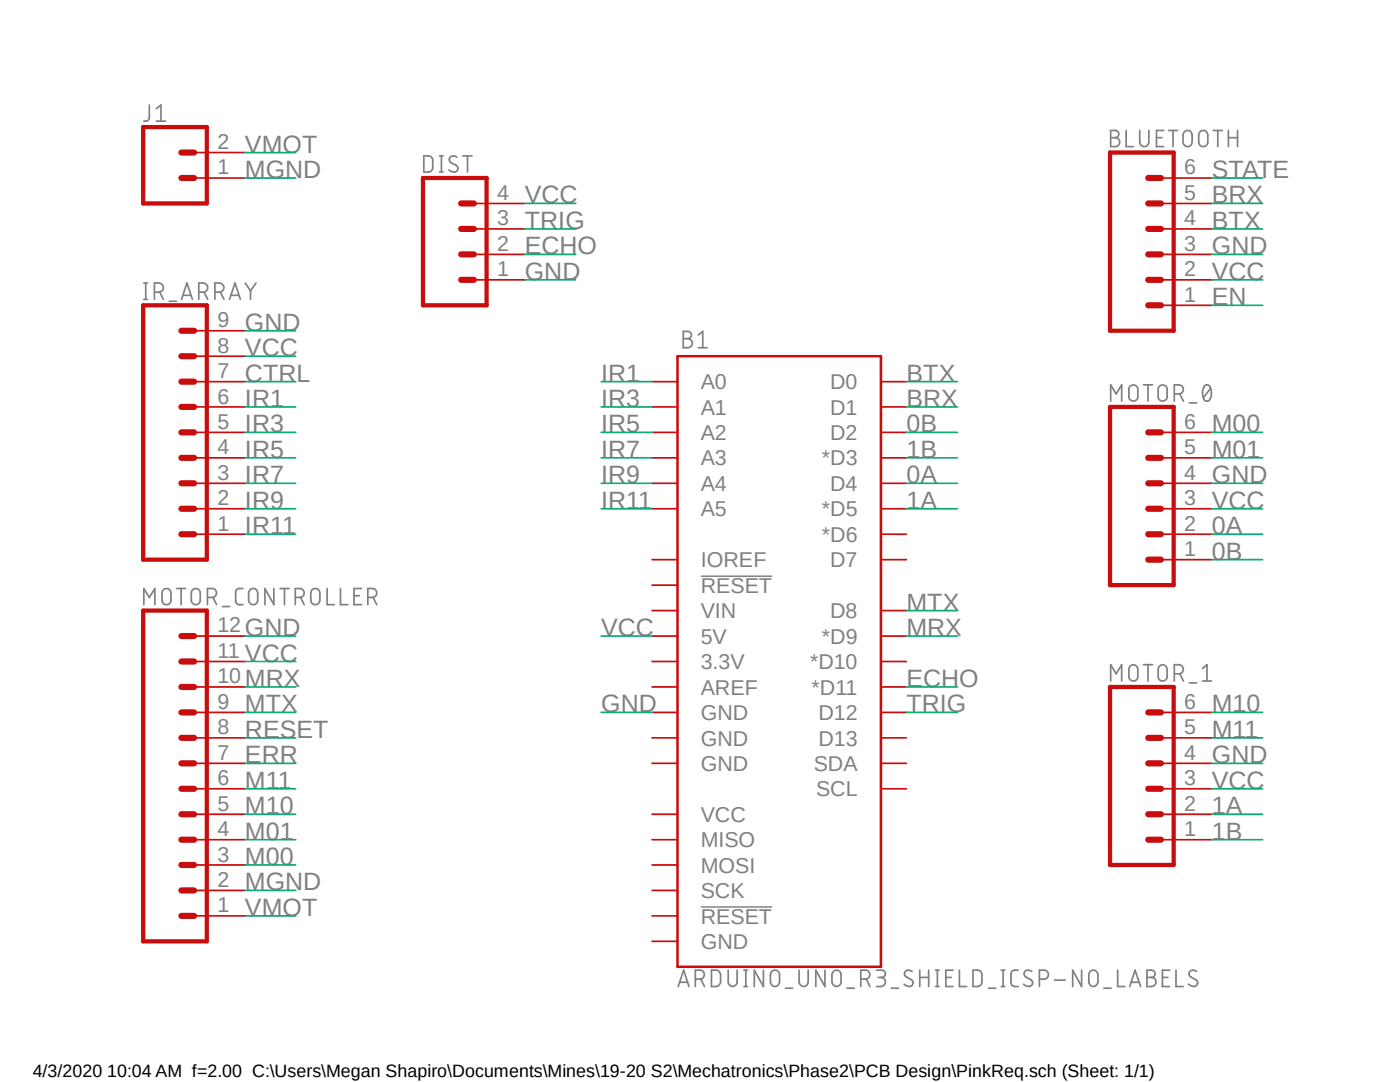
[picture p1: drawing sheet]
<svg xmlns="http://www.w3.org/2000/svg" width="279mm" height="216mm" viewBox="0 0 279 216" stroke-linecap="round" stroke-linejoin="round" font-family="sans-serif">
<path d="M27.3 19.2l231.4 179M258.7 19.2l-231.4 179" fill="none" stroke="#fff" stroke-width=".2"/>
<g fill="none" stroke="#808080" stroke-width=".34">
<path d="M29.8 21v2.5a.81 .81 0 0 1-1.1 .7M31.2 24.2h1.8M31.2 21.7l.9-.7v3.2M84.6 31.1h.9a.87 .87 0 0 1 .9 .9v1.4a.87 .87 0 0 1-.9 .9h-.9zM87.7 31.1h.7M87.7 34.3h.7M88.1 31.1v3.2M91.2 31.4a.82 .82 0 0 0-1.2-.2 .82 .82 0 0 0-.2 1.1 2.91 2.91 0 0 1 1.6 1.1 .85 .85 0 0 1-.5 .9 .85 .85 0 0 1-1-.2l-.3-.2M92.4 31.1h1.8M93.3 31.1v3.2M221.7 26h.9a.72 .72 0 0 1 .7 .8 .72 .72 0 0 1-.7 .7 .89 .89 0 0 1 .9 .9 .89 .89 0 0 1-.9 .9h-.9zM221.7 27.5h.9"/>
<path d="M224.7 26v3.3h1.5M227.5 26v2.4a.91 .91 0 0 0 .9 .9 .91 .91 0 0 0 .9-.9v-2.4M230.8 27.5h1.1M232.2 26h-1.4v3.3h1.4M233.2 26h1.8M234.1 26v3.3M236.4 26.3a.88 .88 0 0 1 1-.2 .88 .88 0 0 1 .5 .8v1.5a.91 .91 0 0 1-.9 .9 .91 .91 0 0 1-.9-.9v-1.5zM239.5 26.3a.91 .91 0 0 1 1-.2 .91 .91 0 0 1 .5 .8v1.5a.91 .91 0 0 1-.9 .9 .91 .91 0 0 1-.9-.9v-1.5zM242.1 26h1.9M243 26v3.3M245.2 27.5h1.8M245.2 26v3.3"/>
<path d="M247 26v3.3M28.7 59.7h.7M28.7 56.5h.7M29.1 56.5v3.2M30.8 58.3h.9a.91 .91 0 0 0 .9-.9 .91 .91 0 0 0-.9-.9h-.9v3.2M31.9 58.3l.7 1.4M36.2 59.7l1.1-3.2 1.1 3.2M36.5 58.9h1.6M39.7 58.3h.9a.91 .91 0 0 0 .8-.9 .91 .91 0 0 0-.8-.9h-.9v3.2M40.7 58.3l.7 1.4M42.9 58.3h.9a.91 .91 0 0 0 .9-.9 .91 .91 0 0 0-.9-.9h-.9v3.2M44 58.3l.7 1.4"/>
<path d="M45.8 59.7l1.1-3.2 1.1 3.2M46.1 58.9h1.6M48.9 56.5l1.1 1.5M50 58v1.7M51.1 56.5l-1.1 1.5M33.8 60.1h1.4M136.4 66.1h.9a.72 .72 0 0 1 .7 .7 .72 .72 0 0 1-.7 .8 .91 .91 0 0 1 .9 .9 .91 .91 0 0 1-.9 .9h-.9zM136.4 67.6h.9M139.4 69.4h1.7M139.4 66.8l.9-.7v3.3M225.6 77a.91 .91 0 0 1 .9-.1 .91 .91 0 0 1 .6 .8v1.5a.89 .89 0 0 1-.9 .9 .89 .89 0 0 1-.9-.9v-1.5zM228.2 76.8h1.8"/>
<path d="M229.1 76.8v3.3M231.4 77a.91 .91 0 0 1 1-.1 .91 .91 0 0 1 .5 .8v1.5a.89 .89 0 0 1-.9 .9 .89 .89 0 0 1-.9-.9v-1.5zM234.4 78.6h.9a.91 .91 0 0 0 .9-.9 .91 .91 0 0 0-.9-.9h-.9v3.3M235.5 78.6l.7 1.5M240.4 77a.68 .68 0 0 1 1.1 .3 2.25 2.25 0 0 1-.4 2.7 .66 .66 0 0 1-.9-.4 2.81 2.81 0 0 1 .2-2.6zM241.6 77.5l-1.4 1.8M221.7 80.1v-3.3l1.1 1.8 1.1-1.8v3.3M237.4 80.4h1.4M32.6 117.7a.88 .88 0 0 1 1-.2 .88 .88 0 0 1 .5 .8v1.5a.89 .89 0 0 1-.9 .9 .89 .89 0 0 1-.9-.9v-1.5zM35.3 117.4h1.7M36.2 117.4v3.2M38.4 117.7a.88 .88 0 0 1 1-.2 .88 .88 0 0 1 .6 .8v1.5a.89 .89 0 0 1-.9 .9 .89 .89 0 0 1-.9-.9v-1.5z"/>
<path d="M41.4 119.2h.9a.89 .89 0 0 0 .9-.9 .89 .89 0 0 0-.9-.9h-.9v3.2M42.5 119.2l.7 1.4M48.5 117.4h-.7a.72 .72 0 0 0-.8 .8v1.7a.72 .72 0 0 0 .8 .7h.7M49.9 117.7a.88 .88 0 0 1 1-.2 .88 .88 0 0 1 .5 .8v1.5a.91 .91 0 0 1-.9 .9 .91 .91 0 0 1-.9-.9v-1.5zM54.7 117.4v3.2l-1.8-3.2v3.2M55.9 117.4h1.8M56.8 117.4v3.2M58.9 119.2h.9a.89 .89 0 0 0 .9-.9 .89 .89 0 0 0-.9-.9h-.9v3.2M60 119.2l.7 1.4M62.3 117.7a.91 .91 0 0 1 1-.2 .91 .91 0 0 1 .5 .8v1.5a.91 .91 0 0 1-.9 .9 .91 .91 0 0 1-.9-.9v-1.5zM65.3 117.4v3.2h1.4M67.9 117.4v3.2h1.5"/>
<path d="M70.7 118.9h1.1M72.1 117.4h-1.4v3.2h1.4M73.4 119.2h.9a.89 .89 0 0 0 .9-.9 .89 .89 0 0 0-.9-.9h-.9v3.2M74.5 119.2l.7 1.4M28.7 120.6v-3.2l1.1 1.8 1.1-1.8v3.2M44.4 121h1.4M221.7 135.9v-3.3l1.1 1.9 1.1-1.9v3.3M225.6 132.9a.88 .88 0 0 1 .9-.2 .88 .88 0 0 1 .6 .9v1.4a.89 .89 0 0 1-.9 .9 .89 .89 0 0 1-.9-.9v-1.4zM228.2 132.6h1.8M229.1 132.6v3.3M231.4 132.9a.88 .88 0 0 1 1-.2 .88 .88 0 0 1 .5 .9v1.4a.89 .89 0 0 1-.9 .9 .89 .89 0 0 1-.9-.9v-1.4zM234.4 134.5h.9a.91 .91 0 0 0 .9-1 .91 .91 0 0 0-.9-.9h-.9v3.3"/>
<path d="M235.5 134.5l.7 1.4M237.4 136.3h1.4M240 133.4l.9-.8v3.3M240 135.9h1.8M135.3 196.8l1.1-3.2 1.1 3.2M135.6 196h1.6M138.8 195.4h.9a.89 .89 0 0 0 .9-.9 .89 .89 0 0 0-.9-.9h-.9v3.2M139.9 195.4l.7 1.4M142 193.6h.9a.94 .94 0 0 1 .9 .9v1.4a1.03 1.03 0 0 1-.9 .9h-.9zM145.3 193.6v2.3a.89 .89 0 0 0 .9 .9 .89 .89 0 0 0 .9-.9v-2.3M148.5 193.6h.7M148.5 196.8h.7"/>
<path d="M148.8 193.6v3.2M152.4 193.6v3.2l-1.9-3.2v3.2M154 193.8a.91 .91 0 0 1 1-.2 .91 .91 0 0 1 .6 .9v1.4a.91 .91 0 0 1-.9 1 .91 .91 0 0 1-.9-1v-1.4zM156.8 197.2h1.4M159.5 193.6v2.3a.91 .91 0 0 0 .9 1 .91 .91 0 0 0 .9-1v-2.3M164.6 193.6v3.2l-1.8-3.2v3.2M166.3 193.8a.88 .88 0 0 1 1-.2 .88 .88 0 0 1 .6 .9v1.4a.91 .91 0 0 1-1 1 .91 .91 0 0 1-.9-1v-1.4zM169 197.2h1.5M171.8 195.4h.9a.89 .89 0 0 0 .9-.9 .89 .89 0 0 0-.9-.9h-.9v3.2M172.9 195.4l.7 1.4M174.9 193.6h1.1a.72 .72 0 0 1 .7 .7 .72 .72 0 0 1-.7 .7h-.7M175.8 195a.91 .91 0 0 1 .9 .9 .91 .91 0 0 1-.9 .9h-.9"/>
<path d="M177.9 197.2h1.4M182 193.8a.82 .82 0 0 0-1.1-.2 .82 .82 0 0 0-.2 1.2l1.2 .7a.74 .74 0 0 1 .2 1 .74 .74 0 0 1-1 .3l-.7-.4M183.6 195h1.7M183.6 193.6v3.2M185.3 193.6v3.2M186.7 193.6h.7M186.7 196.8h.7M187.1 193.6v3.2M188.8 195h1.1M190.2 193.6h-1.4v3.2h1.4M191.5 193.6v3.2h1.4M194.2 193.6h.9a.87 .87 0 0 1 .9 .9v1.4a.94 .94 0 0 1-.9 .9h-.9z"/>
<path d="M197.3 197.2h1.4M199.8 193.6h.7M199.8 196.8h.7M200.2 193.6v3.2M203.2 193.6h-.7a.72 .72 0 0 0-.7 .7v1.8a.72 .72 0 0 0 .7 .7h.7M205.9 193.8a.82 .82 0 0 0-1.2-.1 .82 .82 0 0 0 0 1.2l1 .6a.74 .74 0 0 1 .3 1 .74 .74 0 0 1-1 .3l-.7-.4M207.4 195.4h1a.89 .89 0 0 0 .9-.9 .89 .89 0 0 0-.9-.9h-1v3.2M210.4 195.6h2.2M215.9 193.6v3.2l-1.8-3.2v3.2M217.6 193.8a.91 .91 0 0 1 1-.2 .91 .91 0 0 1 .5 .9v1.4a.91 .91 0 0 1-.9 1 .91 .91 0 0 1-.9-1v-1.4zM220.3 197.2h1.4M223.1 193.6v3.2h1.4"/>
<path d="M225.5 196.8l1-3.2 1.1 3.2M225.7 196h1.6M228.9 193.6h.9a.72 .72 0 0 1 .7 .7 .72 .72 0 0 1-.7 .7 .91 .91 0 0 1 .9 .9 .91 .91 0 0 1-.9 .9h-.9zM228.9 195h.9M232 195h1.1M233.4 193.6h-1.4v3.2h1.4M234.7 193.6v3.2h1.4M238.8 193.8a.82 .82 0 0 0-1.1-.2 .82 .82 0 0 0-.3 1.2l1.2 .7a.74 .74 0 0 1 .3 1 .74 .74 0 0 1-1 .3l-.7-.4"/>
</g>
<path d="M139.9 115h14.2M139.9 181h14.2" fill="none" stroke="#808080" stroke-width=".3"/>
<path d="M135.2 71.1h40.6v121.8h-40.6z" fill="none" stroke="#c90d0c" stroke-width=".51"/>
<g fill="none" stroke="#c90d0c" stroke-width=".34">
<path d="M38.7 35.5h10.2M38.7 30.4h10.2M231.7 35.5h10.2M94.6 55.8h10.1M94.6 50.8h10.1M94.6 45.7h10.1M94.6 40.6h10.1M231.7 55.8h10.2M231.7 50.8h10.2M231.7 45.7h10.2M231.7 40.6h10.2M38.7 76.2h10.2"/>
<path d="M38.7 71.1h10.2M38.7 66h10.2M130.1 76.2h5.1M175.8 76.2h5.1M231.7 60.9h10.2M38.7 81.2h10.2M38.7 86.3h10.2M38.7 91.4h10.2M38.7 96.4h10.2M130.1 81.2h5.1M130.1 86.3h5.1M130.1 91.4h5.1"/>
<path d="M130.1 96.4h5.1M175.8 81.2h5.1M175.8 86.3h5.1M175.8 91.4h5.1M175.8 96.4h5.1M231.7 86.3h10.2M231.7 91.4h10.2M231.7 96.4h10.2M38.7 101.5h10.2M38.7 106.6h10.2M130.1 101.5h5.1M130.1 111.7h5.1"/>
<path d="M130.1 116.8h5.1M175.8 101.5h5.1M175.8 106.6h5.1M175.8 111.7h5.1M231.7 101.5h10.2M231.7 106.6h10.2M231.7 111.7h10.2M38.7 126.9h10.2M38.7 132h10.2M38.7 137.1h10.2M130.1 121.8h5.1M130.1 126.9h5.1"/>
<path d="M130.1 132h5.1M130.1 137.1h5.1M175.8 121.8h5.1M175.8 126.9h5.1M175.8 132h5.1M175.8 137.1h5.1M38.7 142.2h10.2M38.7 147.2h10.2M38.7 152.3h10.2M38.7 157.4h10.2M130.1 142.2h5.1M130.1 147.2h5.1"/>
<path d="M130.1 152.3h5.1M175.8 142.2h5.1M175.8 147.2h5.1M175.8 152.3h5.1M175.8 157.4h5.1M231.7 142.2h10.2M231.7 147.2h10.2M231.7 152.3h10.2M231.7 157.4h10.2M38.7 162.5h10.2M38.7 167.6h10.2M38.7 172.6h10.2"/>
<path d="M38.7 177.7h10.2M130.1 162.5h5.1M130.1 167.6h5.1M130.1 172.6h5.1M130.1 177.7h5.1M231.7 162.5h10.2M231.7 167.6h10.2M38.7 182.8h10.2M130.1 182.8h5.1M130.1 187.8h5.1"/>
</g>
<path d="M28.6 25.4h12.7v15.2h-12.7zM84.4 35.5h12.7v25.4h-12.7zM221.5 30.4h12.7v35.6h-12.7zM28.6 60.9h12.7v50.8h-12.7zM221.5 81.2h12.7v35.6h-12.7zM28.6 121.8h12.7v66h-12.7zM221.5 137.1h12.7v35.5h-12.7z" fill="none" stroke="#c90d0c" stroke-width=".85"/>
<g fill="none" stroke="#c90d0c" stroke-width="1.2">
<path d="M36.2 35.5h2.5M36.2 30.4h2.5M229.2 35.5h2.5M92 50.8h2.6M92 55.8h2.6M92 40.6h2.6M92 45.7h2.6M229.2 50.8h2.5M229.2 55.8h2.5M229.2 40.6h2.5M229.2 45.7h2.5M36.2 76.2h2.5"/>
<path d="M36.2 71.1h2.5M36.2 66h2.5M229.2 60.9h2.5M36.2 96.4h2.5M36.2 86.3h2.5M36.2 91.4h2.5M36.2 81.2h2.5M229.2 96.4h2.5M229.2 86.3h2.5M229.2 91.4h2.5M36.2 101.5h2.5M36.2 106.6h2.5"/>
<path d="M229.2 101.5h2.5M229.2 106.6h2.5M229.2 111.7h2.5M36.2 137.1h2.5M36.2 132h2.5M36.2 126.9h2.5M36.2 157.4h2.5M36.2 152.3h2.5M36.2 147.2h2.5M36.2 142.2h2.5M229.2 157.4h2.5M229.2 152.3h2.5"/>
<path d="M229.2 147.2h2.5M229.2 142.2h2.5M36.2 172.6h2.5M36.2 177.7h2.5M36.2 162.5h2.5M36.2 167.6h2.5M229.2 162.5h2.5M229.2 167.6h2.5M36.2 182.8h2.5"/>
</g>
<g fill="none" stroke="#0dab76" stroke-width=".34">
<path d="M48.9 35.5h10.1M48.9 30.4h10.1M241.9 35.5h10.1M104.7 50.8h10.2M104.7 55.8h10.2M104.7 40.6h10.2M104.7 45.7h10.2M241.9 50.8h10.1M241.9 55.8h10.1M241.9 40.6h10.1M241.9 45.7h10.1M48.9 66h10.1"/>
<path d="M48.9 71.1h10.1M48.9 76.2h10.1M120 76.2h10.1M180.9 76.2h10.2M241.9 60.9h10.1M48.9 96.4h10.1M48.9 81.2h10.1M48.9 86.3h10.1M48.9 91.4h10.1M120 96.4h10.1M120 81.2h10.1M120 86.3h10.1"/>
<path d="M120 91.4h10.1M180.9 96.4h10.2M180.9 81.2h10.2M180.9 86.3h10.2M180.9 91.4h10.2M241.9 96.4h10.1M241.9 86.3h10.1M241.9 91.4h10.1M48.9 101.5h10.1M48.9 106.6h10.1M120 101.5h10.1M180.9 101.5h10.2"/>
<path d="M241.9 101.5h10.1M241.9 106.6h10.1M241.9 111.7h10.1M48.9 126.9h10.1M48.9 132h10.1M48.9 137.1h10.1M120 126.9h10.1M180.9 126.9h10.2M180.9 137.1h10.2M180.9 121.8h10.2M48.9 142.2h10.1M48.9 152.3h10.1"/>
<path d="M48.9 157.4h10.1M48.9 147.2h10.1M120 142.2h10.1M180.9 142.2h10.2M241.9 142.2h10.1M241.9 152.3h10.1M241.9 157.4h10.1M241.9 147.2h10.1M48.9 177.7h10.1M48.9 162.5h10.1M48.9 167.6h10.1M48.9 172.6h10.1"/>
<path d="M241.9 162.5h10.1M241.9 167.6h10.1M48.9 182.8h10.1"/>
</g>
<g font-size="5" fill="#808080">
<text x="48.9" y="35.5">MGND</text>
<text x="48.9" y="30.4">VMOT</text>
<text x="241.8" y="35.5">STATE</text>
<text x="104.7" y="40.6">VCC</text>
<text x="241.8" y="40.6">BRX</text>
<text x="104.7" y="45.7">TRIG</text>
<text x="241.8" y="45.7">BTX</text>
<text x="104.7" y="50.8">ECHO</text>
<text x="241.8" y="50.8">GND</text>
<text x="104.7" y="55.8">GND</text>
<text x="241.8" y="55.8">VCC</text>
<text x="48.9" y="66">GND</text>
<text x="241.8" y="60.9">EN</text>
<text x="48.9" y="71.1">VCC</text>
<text x="48.9" y="76.2">CTRL</text>
<text x="120" y="76.2">IR1</text>
<text x="180.9" y="76.2">BTX</text>
<text x="48.9" y="81.2">IR1</text>
<text x="120" y="81.2">IR3</text>
<text x="180.9" y="81.2">BRX</text>
<text x="48.9" y="86.3">IR3</text>
<text x="120" y="86.3">IR5</text>
<text x="180.9" y="86.3">0B</text>
<text x="241.8" y="86.3">M00</text>
<text x="48.9" y="91.4">IR5</text>
<text x="120" y="91.4">IR7</text>
<text x="180.9" y="91.4">1B</text>
<text x="241.8" y="91.4">M01</text>
<text x="48.9" y="96.4">IR7</text>
<text x="48.9" y="101.5">IR9</text>
<text x="120" y="96.4">IR9</text>
<text x="120" y="101.5">IR11</text>
<text x="180.9" y="96.4">0A</text>
<text x="180.9" y="101.5">1A</text>
<text x="241.8" y="96.4">GND</text>
<text x="241.8" y="101.5">VCC</text>
<text x="48.9" y="106.6">IR11</text>
<text x="241.8" y="106.6">0A</text>
<text x="241.8" y="111.7">0B</text>
<text x="180.9" y="121.8">MTX</text>
<text x="48.9" y="126.9">GND</text>
<text x="48.9" y="132">VCC</text>
<text x="120" y="126.9">VCC</text>
<text x="180.9" y="126.9">MRX</text>
<text x="48.9" y="137.1">MRX</text>
<text x="180.9" y="137.1">ECHO</text>
<text x="48.9" y="142.2">MTX</text>
<text x="120" y="142.2">GND</text>
<text x="180.9" y="142.2">TRIG</text>
<text x="241.8" y="142.2">M10</text>
<text x="48.9" y="147.2">RESET</text>
<text x="241.8" y="147.2">M11</text>
<text x="48.9" y="152.3">ERR</text>
<text x="241.8" y="152.3">GND</text>
<text x="48.9" y="157.4">M11</text>
<text x="241.8" y="157.4">VCC</text>
<text x="48.9" y="162.5">M10</text>
<text x="48.9" y="167.6">M01</text>
<text x="241.8" y="162.5">1A</text>
<text x="241.8" y="167.6">1B</text>
<text x="48.9" y="172.6">M00</text>
<text x="48.9" y="177.7">MGND</text>
<text x="48.9" y="182.8">VMOT</text>
</g>
<g font-size="4.3" fill="#808080">
<text x="43.4" y="29.7">2</text>
<text x="43.4" y="34.8">1</text>
<text x="236.3" y="34.8">6</text>
<text x="99.2" y="39.9">4</text>
<text x="236.3" y="39.9">5</text>
<text x="99.2" y="45">3</text>
<text x="236.3" y="45">4</text>
<text x="99.2" y="50">2</text>
<text x="236.3" y="50">3</text>
<text x="99.2" y="55.1">1</text>
<text x="236.3" y="55.1">2</text>
<text x="43.4" y="65.3">9</text>
<text x="236.3" y="60.2">1</text>
<text x="43.4" y="70.4">8</text>
<text x="43.4" y="75.4">7</text>
<text x="139.9" y="77.7">A0</text>
<text x="165.7" y="77.7">D0</text>
<text x="43.4" y="80.5">6</text>
<text x="139.9" y="82.7">A1</text>
<text x="165.7" y="82.7">D1</text>
<text x="43.4" y="85.6">5</text>
<text x="139.9" y="87.8">A2</text>
<text x="165.7" y="87.8">D2</text>
<text x="236.3" y="85.6">6</text>
<text x="43.4" y="95.8">3</text>
<text x="43.4" y="90.7">4</text>
<text x="139.9" y="92.9">A3</text>
<text x="164" y="92.9">*D3</text>
<text x="236.3" y="95.8">4</text>
<text x="236.3" y="90.7">5</text>
<text x="43.4" y="100.8">2</text>
<text x="139.9" y="98">A4</text>
<text x="165.7" y="98">D4</text>
<text x="236.3" y="100.8">3</text>
<text x="43.4" y="105.9">1</text>
<text x="139.9" y="103">A5</text>
<text x="164" y="103">*D5</text>
<text x="236.3" y="105.9">2</text>
<text x="139.9" y="113.2">IOREF</text>
<text x="164" y="108.1">*D6</text>
<text x="165.7" y="113.2">D7</text>
<text x="236.3" y="111">1</text>
<text x="139.9" y="118.3">RESET</text>
<text x="139.9" y="123.4">VIN</text>
<text x="165.7" y="123.4">D8</text>
<text x="43.4" y="131.3">11</text>
<text x="43.4" y="126.2">12</text>
<text x="139.9" y="128.4">5V</text>
<text x="164" y="128.4">*D9</text>
<text x="43.4" y="136.4">10</text>
<text x="139.9" y="133.5">3.3V</text>
<text x="161.7" y="133.5">*D10</text>
<text x="43.4" y="141.4">9</text>
<text x="139.9" y="138.6">AREF</text>
<text x="139.9" y="143.7">GND</text>
<text x="162" y="138.6">*D11</text>
<text x="163.3" y="143.7">D12</text>
<text x="236.3" y="141.4">6</text>
<text x="43.4" y="146.5">8</text>
<text x="139.9" y="148.8">GND</text>
<text x="163.3" y="148.8">D13</text>
<text x="236.3" y="146.5">5</text>
<text x="43.4" y="151.6">7</text>
<text x="139.9" y="153.8">GND</text>
<text x="162.4" y="153.8">SDA</text>
<text x="236.3" y="151.6">4</text>
<text x="43.4" y="161.8">5</text>
<text x="43.4" y="156.7">6</text>
<text x="162.9" y="158.9">SCL</text>
<text x="236.3" y="161.8">2</text>
<text x="236.3" y="156.7">3</text>
<text x="43.4" y="166.8">4</text>
<text x="139.9" y="164">VCC</text>
<text x="236.3" y="166.8">1</text>
<text x="43.4" y="171.9">3</text>
<text x="139.9" y="169.1">MISO</text>
<text x="43.4" y="177">2</text>
<text x="139.9" y="174.1">MOSI</text>
<text x="139.9" y="179.2">SCK</text>
<text x="43.4" y="182.1">1</text>
<text x="139.9" y="184.3">RESET</text>
<text x="139.9" y="189.4">GND</text>
</g>
<text font-size="3.6" x="6.5" y="215">4/3/2020 10:04 AM f=2.00 C:\Users\Megan Shapiro\Documents\Mines\19-20 S2\Mechatronics\Phase2\PCB Design\PinkReq.sch (Sheet: 1/1)</text>
</svg>
